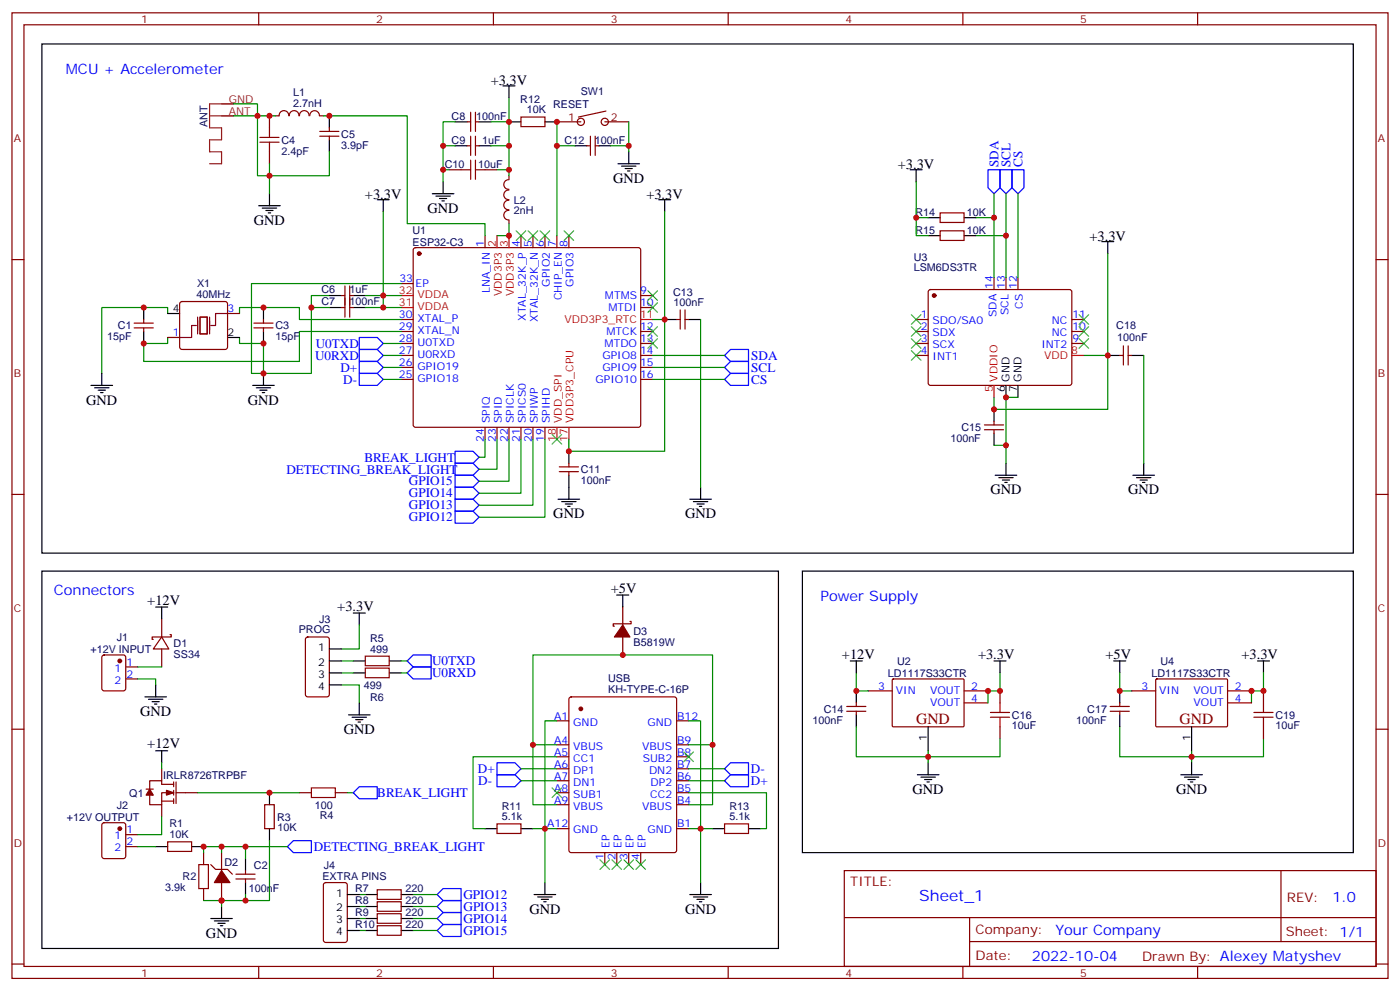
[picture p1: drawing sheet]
<svg xmlns="http://www.w3.org/2000/svg" width="412mm" height="292mm" viewBox="0 0 412 292" stroke-linecap="round" stroke-linejoin="round" font-family="sans-serif">
<g fill="none" stroke="#870000" stroke-width=".35">
<path d="M3.5 3.8h405.4v284.3h-405.4zM7.1 7.3h398.2v277.3h-398.2zM76.2 3.8v3.5M145.3 3.8v3.5M214.5 3.8v3.5M283.6 3.8v3.5M352.8 3.8v3.5M79.4 34.1v3.5M81.1 34.1h1.1M82.2 34.1a1.41 1.41 0 0 1 1.4-1.5 1.41 1.41 0 0 1 1.4 1.5M85.2 34.1a1.41 1.41 0 0 1 1.4-1.5 1.41 1.41 0 0 1 1.4 1.5M88.2 34.1a1.41 1.41 0 0 1 1.4-1.5 1.41 1.41 0 0 1 1.4 1.5"/>
<path d="M91.3 34.1a1.41 1.41 0 0 1 1.4-1.5 1.41 1.41 0 0 1 1.4 1.5M94.2 34.1h1M94.2 38.7h5.6M97 37.6v1.1M137.6 35.9h1M138.6 33.1v5.6M140.1 33.1v5.6M140.1 35.9h1M153.5 34.5h7v2.8h-7zM164 35.9h7.1M178.2 35.9h7M178.5 32.7l-8.1 1.8"/>
<path d="M79.4 44.7v3.5M94.2 40.1h5.6M97 40.1v1.1M132.3 50h3.5M137.6 42.9h1M138.6 40.1v5.7M140.1 40.1v5.7M140.1 42.9h1M142.9 50h3.5M149.9 59a1.41 1.41 0 0 0-1.5 1.4 1.41 1.41 0 0 0 1.5 1.4M149.9 56a1.41 1.41 0 0 0-1.5 1.4 1.41 1.41 0 0 0 1.5 1.4M149.9 52.9a1.41 1.41 0 0 0-1.5 1.4 1.41 1.41 0 0 0 1.5 1.4"/>
<path d="M149.9 51.8v1M172.9 42.9h1M173.9 40.1v5.7M175.3 42.9h1.1M175.3 40.1v5.7M3.5 76.4h3.6M121.9 73.1l.5-.2h65.6l.5 .2 .2 .5v51.5l-.2 .5-.5 .2h-65.6l-.5-.2-.2-.5v-51.5zM142.9 69.4v3.5M149.9 62a1.41 1.41 0 0 0-1.5 1.4 1.41 1.41 0 0 0 1.5 1.4M149.9 64.8v1.1M153.5 69.4v3.5M157 69.4v3.5"/>
<path d="M160.5 69.4v3.5M164 69.4v3.5M167.6 69.4v3.5M276.9 68h7.1v2.8h-7.1zM276.9 62.7h7.1v2.8h-7.1zM405.3 76.4h3.6M39.5 95.1h5.7M39.5 96.6h5.7M42.3 94.1v1M42.3 96.6v1M49.4 99.4h3.5M53.2 89l.4-.2h12.7l.5 .2 .2 .5v12.7l-.2 .5-.5 .2h-12.7l-.5-.2-.2-.5v-12.7z"/>
<path d="M67 92.3h3.6M74.8 95.1h5.6M74.8 96.6h5.6M77.6 94.1v1M77.6 96.6v1M100.5 87h1.1M100.5 90.6h1.1M101.6 84.2v9.2M103 87h1.1M103 90.6h1.1M103 84.2v9.2M118.2 94.1h3.5"/>
<path d="M118.2 97.6h3.5M118.2 83.5h3.5M188.7 97.6h3.6M188.7 87h3.6M188.7 90.6h3.6M199.3 94.1h1.1M200.4 91.3v5.6M201.8 94.1h1M201.8 91.3v5.6M269.9 94.1h3.5M269.9 97.6h3.5M273.6 85.5l.5-.2h41.2l.4 .7v27.1l-.7 .4-41.2-.1-.4-.6v-26.8z"/>
<path d="M292.8 81.7v3.6M296.3 81.7v3.6M299.9 81.7v3.6M315.7 94.1h3.6M315.7 97.6h3.6M118.2 101.1h3.5M118.2 104.7h3.5M118.2 108.2h3.5M118.2 111.7h3.5M188.7 101.1h3.6M188.7 104.7h3.6M188.7 108.2h3.6"/>
<path d="M188.7 111.7h3.6M269.9 101.1h3.5M269.9 104.7h3.5M315.7 101.1h3.6M329.8 104.7h1.1M330.9 101.8v5.7M332.3 104.7h1.1M332.3 101.8v5.7M142.9 125.8v3.6M146.4 125.8v3.6M149.9 125.8v3.6M153.5 125.8v3.6"/>
<path d="M157 125.8v3.6M160.5 125.8v3.6M164.7 137.5h5.7M164.7 138.9h5.7M167.6 136.4v1.1M167.6 138.9v1M290 125.1h5.6M290 126.5h5.6M292.8 124.1v1M292.8 126.5v1.1M3.5 145.6h3.6M405.3 145.6h3.6"/>
<path d="M183.4 178.8v5.2M30.2 193.1l.5-.2h5.6l.7 .4v9.4l-.4 .7h-5.9l-.7-.4v-9.4zM37 196.4h3.6M37 199.9h3.6M47.6 187.6l2.1 3.5h-4.5zM47.6 187.6h-2.8v.7h.4M47.6 182.3v5.3M47.6 191.1v5.3M50.1 186.9h.3v.7h-2.8M90.2 187.8l.5-.2h5.6l.7 .4v16.5l-.4 .7h-5.9l-.7-.5v-16.4zM107.6 193.2h7.1v2.8h-7.1zM107.6 196.7h7.1v2.9h-7.1z"/>
<path d="M183.4 187.6v5.3M185.6 183h.3v.7h-5.3v.7h.4M3.5 214.7h3.6M164 219.3h3.6M164 212.3h3.6M167.8 205.4l.5-.2h30.3l.5 .2 .2 .5v44.5l-.2 .5-.5 .2h-30.3l-.5-.3-.2-.4v-44.5zM199.3 219.3h3.5M199.3 212.3h3.5M249.4 208h5.7M249.4 209.4h5.7M252.2 207v1M252.2 209.4v1.1"/>
<path d="M255.8 203.4h7M262.9 200.1l.3-.2 20.6 .1 .2 .3-.1 13.6-.3 .1h-20.6l-.2-.3zM284 203.4h7M284 207h7M294.6 203.4v3.6M294.6 214v3.6M327 208h5.7M327 209.4h5.7M329.8 207v1M329.8 209.4v1.1M333.4 203.4h7M340.5 200.1l.3-.2 20.6 .1 .2 .3-.1 13.6-.3 .1h-20.6l-.2-.3z"/>
<path d="M361.6 203.4h7.1M361.6 207h7.1M372.2 203.4v3.6M372.2 214v3.6M405.3 214.7h3.6M43 232.4h2.2M44.1 234.1v2.9h3.5M47.6 235.9h3.6M47.6 226.4v3.5M47.6 237v3.5M51.2 231h-3.6v-1.1h-3.5v2.5M51.2 233.4h-3.6v3.6"/>
<path d="M51.2 230.3v1.4M51.2 232.7v1.4M51.2 235.2v1.4M51.9 233.4h6.3M51.9 230.3v6.3M78 237h2.8v7h-2.8zM88.2 233.4h3.5M98.8 233.4h3.5M164 233.4h3.6M164 237h3.6M164 229.9h3.6M164 226.4h3.6"/>
<path d="M164 222.8h3.6M199.3 233.4h3.5M199.3 237h3.5M199.3 229.9h3.5M199.3 226.4h3.5M199.3 222.8h3.5M30.2 242.5l.5-.2h5.6l.7 .4v9.4l-.4 .7h-5.9l-.7-.4v-9.4zM37 245.8h3.6M37 249.3h3.6M49.4 247.9h7v2.8h-7zM60 251.1v3.5M62.1 254.6l1.4 1.4h3.5l1.4 1.4"/>
<path d="M65.3 251.1v5.3M65.3 259.9v5.3M69.5 258.8h5.6M69.5 257.4h5.6M72.3 256.4v1M72.3 258.8v1.1M146.4 242.6h7.1v2.8h-7.1zM164 244h3.6M178.2 251.1v3.5M181.7 251.1v3.5M185.2 251.1v3.5M188.7 251.1v3.5"/>
<path d="M199.3 244h3.5M213.4 242.6h7.1v2.8h-7.1zM248.7 256.4h156.6v28.2h-156.6zM377.3 256.4v20.9M60 261.7v3.5M95.5 260.1l.5-.2h5.6l.7 .4v16.5l-.5 .7h-5.8l-.7-.4-.1-16.5zM111.1 262h7.1v2.8h-7.1zM111.1 265.5h7.1v2.9h-7.1zM111.1 269.1h7.1v2.8h-7.1zM111.1 272.6h7.1v2.8h-7.1zM248.7 270.2h156.5M285.6 277.3h119.6"/>
<path d="M285.6 270.2v14.1M3.5 283.9h3.6M76.2 284.6v3.5M145.3 284.6v3.5M214.5 284.6v3.5M283.6 284.6v3.5M352.8 284.6v3.5M405.3 283.9h3.6"/>
<circle cx="171.1" cy="35.9" r="1.06"/>
<circle cx="178.2" cy="35.9" r="1.06"/>
</g>
<g fill="#870000" stroke="#870000" stroke-width=".35">
<path d="M49 232.7l2.2 .7-2.2 .7z"/>
<path d="M44.1 232.4l1.1 1.7h-2.2z"/>
<path d="M183.4 184l2.2 3.6h-4.6z"/>
<path d="M65.3 256.4l2.4 3.5h-4.6z"/>
<circle cx="275.2" cy="87" r=".53"/>
<circle cx="123.5" cy="74.7" r=".53"/>
<circle cx="35.3" cy="194.6" r=".53"/>
<circle cx="35.3" cy="244" r=".53"/>
<circle cx="171.1" cy="208.7" r=".53"/>
</g>
<path d="M146.4 69.4v3.5M149.9 69.4v3.5M118.2 90.6h3.5M118.2 87h3.5M188.7 94.1h3.6M292.8 113.5v3.5M315.7 104.7h3.6M164 125.8v3.6M167.6 125.8v3.6" fill="none" stroke="#f00" stroke-width=".35"/>
<g fill="none" stroke="#000" stroke-width=".35">
<path d="M12.3 12.9h386.3v150h-386.3zM97 34.1v3.5M134.1 35.9h3.5M141.1 35.9h3.5M148.2 25.3h3.5M149.9 35.9h3.6M149.9 25.3v3.5M160.5 35.9h3.5M79.4 57v3.6M97 41.2v3.5M111.1 58.8h3.6M112.9 58.8v3.5"/>
<path d="M127.4 57h6.3M128.4 57.7h4.2M129.5 58.5h2.1M130.2 59.2h.7M130.5 53.5v3.5M134.1 42.9h3.5M141.1 42.9h3.5M169.3 42.9h3.6M176.4 42.9h3.5M182 48.2h6.4M183.1 48.9h4.2M184.1 49.6h2.2"/>
<path d="M184.9 50.3h.7M185.2 44.7v3.5M194 58.8h3.6M195.8 58.8v3.5M268.1 50h3.5M269.9 50v3.5M76.2 60.6h6.3M77.3 61.3h4.2M78.3 62h2.1M79 62.7h.7M273.4 69.4h3.5M273.4 64.1h3.5"/>
<path d="M284 69.4h3.5M284 64.1h3.5M324.6 71.2h3.5M326.3 71.2v3.5M42.3 90.6v3.5M42.3 97.6v3.5M49.4 92.3h3.5M67 99.4h3.6M77.6 90.6v3.5M77.6 97.6v3.5M97 90.6h3.5M97 87h3.5"/>
<path d="M104.1 90.6h3.5M104.1 87h3.5M195.8 94.1h3.5M202.8 94.1h3.6M26.8 113.5h6.4M27.9 114.2h4.2M28.9 114.9h2.1M29.6 115.6h.7M30 110v3.5M74.4 113.5h6.4M75.5 114.2h4.2M76.6 114.9h2.1"/>
<path d="M77.3 115.6h.7M77.6 110v3.5M296.3 113.5v3.5M299.9 113.5v3.5M326.3 104.7h3.5M333.4 104.7h3.5M167.6 132.9v3.5M167.6 139.9v7.1M292.8 120.5v3.6M292.8 127.6v3.5M293.2 139.9h6.3M296.3 136.4v3.5"/>
<path d="M333.7 139.9h6.4M336.9 136.4v3.5M164.4 147h6.3M165.5 147.7h4.2M166.5 148.4h2.1M167.2 149.1h.7M203.2 147h6.3M204.3 147.7h4.2M205.3 148.4h2.1M206 149.1h.7M206.4 143.5v3.5M294.2 140.7h4.2"/>
<path d="M295.3 141.4h2.1M296 142.1h.7M334.8 140.7h4.2M335.8 141.4h2.2M336.5 142.1h.8M12.3 168.2h217v111.1h-217zM45.9 178.8h3.5M47.6 178.8v3.5M181.7 175.2h3.5M183.4 175.2v3.6M236.4 168.2h162.2v82.9h-162.2zM97 194.6h3.5"/>
<path d="M97 198.2h3.5M97 191.1h3.5M104.1 180.5h3.5M104.1 194.6h3.5M104.1 198.2h3.5M105.8 180.5v3.5M114.7 194.6h3.5M114.7 198.2h3.5M250.5 194.6h3.5M252.2 194.6v3.6M292.8 194.6h3.5M294.6 194.6v3.6"/>
<path d="M328.1 194.6h3.5M329.8 194.6v3.6M370.4 194.6h3.5M372.2 194.6v3.6M42.7 205.2h6.3M43.7 205.9h4.3M44.8 206.6h2.1M45.5 207.3h.7M45.9 201.7v3.5M97 201.7h3.5M102.7 210.5h6.3M103.7 211.2h4.2"/>
<path d="M104.8 211.9h2.1M105.5 212.6h.7M105.8 207v3.5M252.2 203.4v3.6M252.2 210.5v3.5M273.4 214v7.1M329.8 203.4v3.6M329.8 210.5v3.5M351 214v7.1M45.9 221.1h3.5M47.6 221.1v3.5M79.4 233.4v3.6"/>
<path d="M270.2 228.1h6.4M271.3 228.8h4.2M272.3 229.6h2.2M273 230.3h.8M273.4 224.6v3.5M347.8 228.1h6.4M348.9 228.8h4.2M350 229.6h2.1M350.7 230.3h.7M351 224.6v3.5M45.9 249.3h3.5M56.4 249.3h3.6"/>
<path d="M72.3 252.8v3.6M72.3 259.9v3.5M79.4 244v3.5M142.9 244h3.5M153.5 244h3.5M160.5 259.9v3.5M206.4 259.9v3.5M209.9 244h3.5M220.5 244h3.5M62.1 270.5h6.3M63.1 271.2h4.3M64.2 271.9h2.1"/>
<path d="M64.9 272.6h.7M65.3 266.9v3.6M102.3 263.4h3.5M102.3 266.9h3.5M102.3 270.5h3.5M102.3 274h3.5M107.6 263.4h3.5M107.6 266.9h3.5M107.6 270.5h3.5M107.6 274h3.5M118.2 263.4h3.5M118.2 266.9h3.5"/>
<path d="M118.2 270.5h3.5M118.2 274h3.5M157.3 263.4h6.4M158.4 264.1h4.2M159.5 264.8h2.1M160.2 265.5h.7M203.2 263.4h6.3M204.3 264.1h4.2M205.3 264.8h2.1M206 265.5h.7"/>
</g>
<g fill="none" stroke="#008700" stroke-width=".35">
<path d="M68.8 30.6h7v21.2h21.2v-7.1M68.8 34.1h12.3M95.2 34.1h24.7v31.8h23v3.5M134.1 35.9h-3.6v17.6M144.6 35.9h5.3M149.9 28.8v23M164 35.9v33.5M185.2 35.9v8.8M79.4 48.2v8.8M130.5 42.9h3.6M130.5 50h1.8M144.6 42.9h5.3"/>
<path d="M146.4 50h3.5M164 42.9h5.3M179.9 42.9h5.3M269.9 53.5v15.9h3.5M292.8 57v24.7M296.3 57v24.7M299.9 57v24.7M112.9 62.3v24.7h5.3M149.9 65.9v3.5h-3.5M195.8 62.3v70.6h-28.2v-3.5M269.9 64.1h3.5M287.5 64.1h5.3"/>
<path d="M287.5 69.4h8.8M326.3 74.7v30h-7M49.4 92.3v-1.7h-19.4v19.4M70.6 92.3v-1.7h17.6v3.5h30M91.7 90.6h5.3M97 87h-5.3v23h-14.1v-8.9h-7v-1.7M107.6 87h5.3v3.6h5.3M107.6 90.6h5.3M118.2 97.6h-30v8.8h-45.9v-5.3h7.1v-1.7M118.2 83.5h-44.1v26.5h3.5M192.3 94.1h3.5M206.4 94.1v49.4"/>
<path d="M112.9 104.7h5.3M112.9 108.2h5.3M112.9 111.7h5.3M112.9 101.1h5.3M192.3 104.7h21.1M192.3 108.2h21.1M192.3 111.7h21.1M299.9 117h-3.6v19.4M326.3 104.7v15.8h-33.5v-3.5M336.9 104.7v31.7M142.9 129.4v5.3h-1.8M146.4 129.4v8.8h-5.3"/>
<path d="M149.9 129.4v12.3h-8.8M153.5 129.4v15.8h-12.4M157 129.4v19.4h-15.9M160.5 129.4v22.9h-19.4M292.8 131.1h3.5M40.6 199.9h5.3v1.8M40.6 196.4h7M100.5 194.6h3.6M100.5 198.2h3.6M105.8 184v7.1h-5.3M118.2 194.6h1.7M118.2 198.2h1.7"/>
<path d="M252.2 198.2v5.2h3.6M294.6 198.2v5.2h-3.6v3.6M329.8 198.2v5.2h3.6M372.2 198.2v5.2h-3.5v3.6M100.5 201.7h5.3v5.3M157 219.3v17.7h7M164 212.3h-3.5v47.6M164 219.3h-7v-26.4h52.9v26.4h-7.1M202.8 212.3h3.6v31.7h3.5M209.9 219.3v17.7h-7.1M252.2 214v8.8h42.4v-5.2M329.8 214v8.8h42.4v-5.2"/>
<path d="M47.6 224.6v1.8M58.2 233.4h30M102.3 233.4h1.8M153.5 226.4h10.5M153.5 229.9h10.5M164 222.8h-24.7v21.2h3.6M202.8 233.4h23v10.6h-1.8M202.8 226.4h10.6M202.8 229.9h10.6M273.4 221.1v3.5M351 221.1v3.5M40.6 249.3h5.3"/>
<path d="M47.6 240.5v5.3h-7M60 251.1v-1.8h12.3v3.5M65.3 249.3v1.8M72.3 249.3h12.4M79.4 247.5v17.7h-7.1M157 244h7M202.8 244h3.6v15.9M60 265.2h5.3M72.3 263.4v1.8h-7v1.7M105.8 266.9h1.8M105.8 263.4h1.8M105.8 270.5h1.8"/>
<path d="M105.8 274h1.8M121.7 266.9h7.1M121.7 263.4h7.1M121.7 270.5h7.1M121.7 274h7.1"/>
</g>
<g fill="none" stroke="#a10000" stroke-width=".35">
<path d="M79.4 37.6v2.9M76.6 41.9h5.6M76.6 40.5h5.6M79.4 41.9v2.8M135.8 50h2.8M138.6 47.2v5.6M140.1 47.2v5.6M140.1 50h2.8M291.7 209.8h5.7M291.7 211.2h5.7M294.6 207v2.8M294.6 211.2v2.8"/>
<path d="M369.4 209.8h5.6M369.4 211.2h5.6M372.2 207v2.8M372.2 211.2v2.8M91.7 232h7.1v2.8h-7.1zM58.6 254.6h2.8v7.1h-2.8z"/>
</g>
<path d="M61.7 34.1h7.1M68.8 30.6h-7.1v7h3.6v3.6h-3.6v3.5h3.6v3.5h-3.6" fill="none" stroke="#8c2424" stroke-width=".35"/>
<g fill="none" stroke="#3c3" stroke-width=".35">
<path d="M152 68l2.9 2.8M154.9 68l-2.9 2.8M155.6 68l2.8 2.8M158.4 68l-2.8 2.8M159.1 68l2.8 2.8M161.9 68l-2.8 2.8M166.2 68l2.8 2.8M169 68l-2.8 2.8M190.9 85.6l2.8 2.8M190.9 89.1l2.8 2.9M190.9 96.2l2.8 2.8M190.9 99.7l2.8 2.9"/>
<path d="M193.7 99.7l-2.8 2.9M193.7 85.6l-2.8 2.8M193.7 89.1l-2.8 2.9M193.7 96.2l-2.8 2.8M268.5 99.7l2.8 2.9M268.5 96.2l2.8 2.8M268.5 92.7l2.8 2.8M271.3 99.7l-2.8 2.9M271.3 96.2l-2.8 2.8M271.3 92.7l-2.8 2.8M317.9 92.7l2.8 2.8M317.9 96.2l2.8 2.8"/>
<path d="M317.9 99.7l2.8 2.9M320.7 92.7l-2.8 2.8M320.7 96.2l-2.8 2.8M320.7 99.7l-2.8 2.9M268.5 103.3l2.8 2.8M271.3 103.3l-2.8 2.8M162.6 128l2.9 2.8M165.5 128l-2.9 2.8M162.6 232l2.9 2.8M165.5 232l-2.9 2.8M201.4 221.4l2.9 2.9M204.3 221.4l-2.9 2.9"/>
<path d="M176.7 253.2l2.9 2.8M179.6 253.2l-2.9 2.8M180.3 253.2l2.8 2.8M183.1 253.2l-2.8 2.8M183.8 253.2l2.8 2.8M186.6 253.2l-2.8 2.8M187.3 253.2l2.8 2.8M190.1 253.2l-2.8 2.8"/>
</g>
<g fill="none" stroke="#00f" stroke-width=".35">
<path d="M291 50h3.6v5.3l-1.8 1.7-1.8-1.7zM294.6 50h3.5v5.3l-1.8 1.7-1.7-1.7zM298.1 50h3.5v5.3l-1.7 1.7-1.8-1.7zM105.8 99.4h5.3l1.8 1.7-1.8 1.8h-5.3zM105.8 102.9h5.3l1.8 1.8-1.8 1.7h-5.3zM105.8 110h5.3l1.8 1.7-1.8 1.8h-5.3zM105.8 106.4h5.3l1.8 1.8-1.8 1.8h-5.3zM213.4 104.7l1.8-1.8h5.3v3.5h-5.3zM213.4 108.2l1.8-1.8h5.3v3.6h-5.3zM213.4 111.7l1.8-1.7h5.3v3.5h-5.3zM134.1 136.4h5.2l1.8 1.8-1.8 1.7h-5.2zM134.1 132.9h5.2l1.8 1.8-1.8 1.7h-5.2z"/>
<path d="M134.1 139.9h5.2l1.8 1.8-1.8 1.8h-5.2zM134.1 150.5h5.2l1.8 1.8-1.8 1.8h-5.2zM134.1 147h5.2l1.8 1.8-1.8 1.7h-5.2zM134.1 143.5h5.2l1.8 1.7-1.8 1.8h-5.2zM121.7 196.4h5.3v3.5h-5.3l-1.8-1.7zM121.7 192.9h5.3v3.5h-5.3l-1.8-1.8zM105.8 231.7h5.3v3.5h-5.3l-1.7-1.8zM146.4 228.1h5.3l1.8 1.8-1.8 1.8h-5.3zM146.4 224.6h5.3l1.8 1.8-1.8 1.7h-5.3zM213.4 226.4l1.8-1.8h5.3v3.5h-5.3zM213.4 229.9l1.8-1.8h5.3v3.6h-5.3zM84.7 249.3l1.7-1.8h5.3v3.6h-5.3z"/>
<path d="M128.8 266.9l1.7-1.7h5.3v3.5h-5.3zM128.8 270.5l1.7-1.8h5.3v3.5h-5.3zM128.8 274l1.7-1.8h5.3v3.6h-5.3zM130.5 261.7h5.3v3.5h-5.3l-1.7-1.8z"/>
</g>
<path d="M57.9 95.8h-1.5v3.6h-3.5M58.2 93.4v4.9M58.9 93.4h2.1v4.9h-2.1zM61.7 93.4v4.9M67 92.3h-3.5v3.5h-1.4" fill="none" stroke="#870012" stroke-width=".35"/>
<g fill="#c00">
<circle cx="77.6" cy="101.1" r=".88"/>
<circle cx="42.3" cy="90.6" r=".88"/>
<circle cx="77.6" cy="90.6" r=".88"/>
<circle cx="77.6" cy="110" r=".88"/>
<circle cx="112.9" cy="87" r=".88"/>
<circle cx="149.9" cy="69.4" r=".88"/>
<circle cx="149.9" cy="35.9" r=".88"/>
<circle cx="167.6" cy="132.9" r=".88"/>
<circle cx="195.8" cy="94.1" r=".88"/>
<circle cx="149.9" cy="42.9" r=".88"/>
<circle cx="149.9" cy="50" r=".88"/>
<circle cx="130.5" cy="42.9" r=".88"/>
<circle cx="130.5" cy="50" r=".88"/>
<circle cx="164" cy="35.9" r=".88"/>
<circle cx="164" cy="42.9" r=".88"/>
<circle cx="185.2" cy="42.9" r=".88"/>
<circle cx="292.8" cy="64.1" r=".88"/>
<circle cx="296.3" cy="69.4" r=".88"/>
<circle cx="269.9" cy="64.1" r=".88"/>
<circle cx="292.8" cy="120.5" r=".88"/>
<circle cx="326.3" cy="104.7" r=".88"/>
<circle cx="296.3" cy="117" r=".88"/>
<circle cx="296.3" cy="131.1" r=".88"/>
<circle cx="112.9" cy="90.6" r=".88"/>
<circle cx="291" cy="203.4" r=".88"/>
<circle cx="273.4" cy="222.8" r=".88"/>
<circle cx="252.2" cy="203.4" r=".88"/>
<circle cx="294.6" cy="203.4" r=".88"/>
<circle cx="91.7" cy="90.6" r=".88"/>
<circle cx="372.2" cy="203.4" r=".88"/>
<circle cx="329.8" cy="203.4" r=".88"/>
<circle cx="351" cy="222.8" r=".88"/>
<circle cx="368.7" cy="203.4" r=".88"/>
<circle cx="42.3" cy="101.1" r=".88"/>
<circle cx="157" cy="219.3" r=".88"/>
<circle cx="209.9" cy="219.3" r=".88"/>
<circle cx="206.4" cy="244" r=".88"/>
<circle cx="183.4" cy="192.9" r=".88"/>
<circle cx="160.5" cy="244" r=".88"/>
<circle cx="97" cy="34.1" r=".88"/>
<circle cx="79.4" cy="51.8" r=".88"/>
<circle cx="79.4" cy="34.1" r=".88"/>
<circle cx="60" cy="249.3" r=".88"/>
<circle cx="65.3" cy="249.3" r=".88"/>
<circle cx="72.3" cy="249.3" r=".88"/>
<circle cx="79.4" cy="233.4" r=".88"/>
<circle cx="72.3" cy="265.2" r=".88"/>
<circle cx="65.3" cy="265.2" r=".88"/>
<circle cx="75.8" cy="34.1" r=".88"/>
</g>
<g font-size="4.6" fill="#800">
<text x="269.9" y="213.3">GND</text>
<text x="347.5" y="213.3">GND</text>
</g>
<text font-size="4.6" fill="#00f" x="270.8" y="265.4">Sheet_1</text>
<g font-size="4.2" fill="#00f">
<text x="19.4" y="21.8">MCU + Accelerometer</text>
<text x="15.9" y="175.2">Connectors</text>
<text x="241.7" y="177">Power Supply</text>
<text x="392.5" y="265.6">1.0</text>
<text x="310.9" y="275.2">Your Company</text>
<text x="304" y="283">2022-10-04</text>
</g>
<g font-size="4.2">
<text x="144.5" y="25">+3.3V</text>
<text x="180.6" y="53.9">GND</text>
<text x="264.5" y="49.7">+3.3V</text>
<text x="107.5" y="58.5">+3.3V</text>
<text x="190.4" y="58.5">+3.3V</text>
<text x="125.9" y="62.7">GND</text>
<text x="74.8" y="66.2">GND</text>
<text x="320.9" y="70.9">+3.3V</text>
<text x="25.4" y="119.1">GND</text>
<text x="73" y="119.1">GND</text>
<text x="291.7" y="145.6">GND</text>
<text x="332.3" y="145.6">GND</text>
<text x="163" y="152.6">GND</text>
<text x="201.8" y="152.6">GND</text>
<text x="43.4" y="178">+12V</text>
<text x="99.4" y="179.8">+3.3V</text>
<text x="179.9" y="174.5">+5V</text>
<text x="248" y="193.9">+12V</text>
<text x="288.1" y="193.9">+3.3V</text>
<text x="325.6" y="193.9">+5V</text>
<text x="365.7" y="193.9">+3.3V</text>
<text x="41.3" y="210.9">GND</text>
<text x="43.4" y="220.4">+12V</text>
<text x="101.2" y="216.1">GND</text>
<text x="268.8" y="233.8">GND</text>
<text x="346.4" y="233.8">GND</text>
<text x="155.9" y="269.1">GND</text>
<text x="201.8" y="269.1">GND</text>
<text x="60.7" y="276.1">GND</text>
</g>
<g font-size="3.9" fill="#00f">
<text x="294.2" y="49.2" transform="rotate(-90 294.2 49.2)">SDA</text>
<text x="297.7" y="49.2" transform="rotate(-90 297.7 49.2)">SCL</text>
<text x="301.2" y="49.2" transform="rotate(-90 301.2 49.2)">CS</text>
<text x="92.8" y="105.9">U0RXD</text>
<text x="93" y="102.4">U0TXD</text>
<text x="221.3" y="106">SDA</text>
<text x="100.3" y="109.5">D+</text>
<text x="101.1" y="113">D-</text>
<text x="221.3" y="109.5">SCL</text>
<text x="221.3" y="113.1">CS</text>
<text x="107.3" y="135.9">BREAK_LIGHT</text>
<text x="84.4" y="139.5">DETECTING_BREAK_LIGHT</text>
<text x="120.5" y="142.9">GPIO15</text>
<text x="120.5" y="149.9">GPIO13</text>
<text x="120.5" y="146.4">GPIO14</text>
<text x="120.5" y="153.5">GPIO12</text>
<text x="127.3" y="195.9">U0TXD</text>
<text x="127.3" y="199.4">U0RXD</text>
<text x="140.8" y="227.5">D+</text>
<text x="221.2" y="227.6">D-</text>
<text x="140.9" y="231.2">D-</text>
<text x="221.2" y="231.2">D+</text>
<text x="111.1" y="234.7">BREAK_LIGHT</text>
<text x="92.4" y="250.6">DETECTING_BREAK_LIGHT</text>
<text x="136.5" y="264.7">GPIO12</text>
<text x="136.5" y="268.3">GPIO13</text>
<text x="136.5" y="271.8">GPIO14</text>
<text x="136.5" y="275.4">GPIO15</text>
</g>
<g font-size="3.9" fill="#800">
<text x="250.5" y="260.9">TITLE:</text>
<text x="379.1" y="265.6">REV:</text>
<text x="287.4" y="275.1">Company:</text>
<text x="378.7" y="275.8">Sheet: 1/1</text>
<text x="287.4" y="282.8">Date:</text>
<text x="336.4" y="282.9">Drawn By: Alexey Matyshev</text>
</g>
<g font-size="3.2" fill="#800">
<text x="41.6" y="6.8">1</text>
<text x="110.8" y="6.8">2</text>
<text x="179.9" y="6.8">3</text>
<text x="249.1" y="6.8">4</text>
<text x="318.2" y="6.8">5</text>
<text x="167.3" y="35.5">1</text>
<text x="179.9" y="35.5">2</text>
<text x="4.1" y="41.9">A</text>
<text x="405.9" y="41.9">A</text>
<text x="4.1" y="111">B</text>
<text x="405.9" y="111">B</text>
<text x="4.1" y="180.2">C</text>
<text x="405.9" y="180.2">C</text>
<text x="4.1" y="249.3">D</text>
<text x="405.9" y="249.3">D</text>
<text x="41.6" y="287.6">1</text>
<text x="110.8" y="287.6">2</text>
<text x="179.9" y="287.6">3</text>
<text x="249.1" y="287.6">4</text>
<text x="318.2" y="287.6">5</text>
</g>
<g font-size="3.2" fill="#000080">
<text x="86.4" y="28.3">L1</text>
<text x="171.1" y="27.9">SW1</text>
<text x="86.4" y="31.5">2.7nH</text>
<text x="133" y="35.3">C8</text>
<text x="140.3" y="35.3">100nF</text>
<text x="153.3" y="30.2">R12</text>
<text x="155.2" y="33.4">10K</text>
<text x="162.9" y="31.7">RESET</text>
<text x="61.1" y="37.4" transform="rotate(-90 61.1 37.4)">ANT</text>
<text x="100.5" y="40.6">C5</text>
<text x="82.9" y="45.5">2.4pF</text>
<text x="82.9" y="42.3">C4</text>
<text x="100.5" y="43.8">3.9pF</text>
<text x="133" y="42.3">C9</text>
<text x="142" y="42.3">1uF</text>
<text x="166.3" y="42.3">C12</text>
<text x="175.2" y="42.3">100nF</text>
<text x="131" y="49.4">C10</text>
<text x="140.9" y="49.4">10uF</text>
<text x="151.3" y="59.9">L2</text>
<text x="151.3" y="63.1">2nH</text>
<text x="269.7" y="63.5">R14</text>
<text x="284.8" y="63.5">10K</text>
<text x="121.5" y="68.8">U1</text>
<text x="269.7" y="68.8">R15</text>
<text x="284.8" y="68.8">10K</text>
<text x="121.5" y="72.3">ESP32-C3</text>
<text x="269.2" y="76.8">U3</text>
<text x="269.2" y="79.8">LSM6DS3TR</text>
<text x="57.9" y="87.7">40MHz</text>
<text x="58" y="84.5">X1</text>
<text x="94.7" y="89.9">C7</text>
<text x="94.7" y="86.4">C6</text>
<text x="102.9" y="89.9">100nF</text>
<text x="103" y="86.4">1uF</text>
<text x="198.3" y="87">C13</text>
<text x="198.4" y="90.2">100nF</text>
<text x="31.6" y="100.2">15pF</text>
<text x="34.7" y="97">C1</text>
<text x="81.1" y="100.2">15pF</text>
<text x="81.1" y="97">C3</text>
<text x="328.8" y="97">C18</text>
<text x="329" y="100.5">100nF</text>
<text x="279.9" y="130.2">100nF</text>
<text x="283.2" y="127">C15</text>
<text x="171.1" y="142.5">100nF</text>
<text x="171.1" y="139.3">C11</text>
<text x="94" y="183.4">J3</text>
<text x="34.4" y="188.7">J1</text>
<text x="51.2" y="190.5">D1</text>
<text x="88" y="186.5">PROG</text>
<text x="109" y="188.9">R5</text>
<text x="186.6" y="190.2">B5819W</text>
<text x="186.6" y="187">D3</text>
<text x="26.7" y="192.2">+12V INPUT</text>
<text x="51.2" y="193.7">SS34</text>
<text x="109" y="192.2">499</text>
<text x="264.2" y="195.8">U2</text>
<text x="341.9" y="195.8">U4</text>
<text x="107.1" y="202.8">499</text>
<text x="179.1" y="201">USB</text>
<text x="261.6" y="199.3">LD1117S33CTR</text>
<text x="339.2" y="199.3">LD1117S33CTR</text>
<text x="109" y="206.4">R6</text>
<text x="179.1" y="204.2">KH-TYPE-C-16P</text>
<text x="242.7" y="209.9">C14</text>
<text x="320.3" y="209.9">C17</text>
<text x="239.4" y="213.1">100nF</text>
<text x="298.1" y="214.8">10uF</text>
<text x="298.1" y="211.6">C16</text>
<text x="317" y="213.1">100nF</text>
<text x="375.7" y="214.8">10uF</text>
<text x="375.7" y="211.6">C19</text>
<text x="48.1" y="229.3">IRLR8726TRPBF</text>
<text x="34.4" y="238.1">J2</text>
<text x="38.1" y="234.6">Q1</text>
<text x="92.7" y="238.1">100</text>
<text x="147.8" y="238.4">R11</text>
<text x="214.9" y="238.4">R13</text>
<text x="19.7" y="241.6">+12V OUTPUT</text>
<text x="49.9" y="243.6">R1</text>
<text x="81.6" y="241.6">R3</text>
<text x="81.8" y="244.8">10K</text>
<text x="94.2" y="241.3">R4</text>
<text x="147.8" y="241.5">5.1k</text>
<text x="214.9" y="241.5">5.1k</text>
<text x="49.9" y="246.8">10K</text>
<text x="66.1" y="255">D2</text>
<text x="74.8" y="255.7">C2</text>
<text x="95.4" y="255.7">J4</text>
<text x="48.7" y="262.5">3.9k</text>
<text x="53.8" y="259.3">R2</text>
<text x="73.3" y="262.8">100nF</text>
<text x="95" y="259.3">EXTRA PINS</text>
<text x="104.6" y="262.8">R7</text>
<text x="119.5" y="262.8">220</text>
<text x="104.6" y="266.3">R8</text>
<text x="104.6" y="269.9">R9</text>
<text x="119.5" y="266.3">220</text>
<text x="119.5" y="269.9">220</text>
<text x="104.6" y="273.4">R10</text>
<text x="119.5" y="273.4">220</text>
</g>
<g font-size="3.2" fill="#8d2323">
<text x="67.4" y="33.8">ANT</text>
<text x="67.4" y="30.2">GND</text>
</g>
<g font-size="3.2" fill="#00f">
<text x="142.5" y="72.7" transform="rotate(-90 142.5 72.7)">1</text>
<text x="153.1" y="72.7" transform="rotate(-90 153.1 72.7)">4</text>
<text x="156.6" y="72.7" transform="rotate(-90 156.6 72.7)">5</text>
<text x="160.2" y="72.7" transform="rotate(-90 160.2 72.7)">6</text>
<text x="163.7" y="72.7" transform="rotate(-90 163.7 72.7)">7</text>
<text x="167.2" y="72.7" transform="rotate(-90 167.2 72.7)">8</text>
<text x="117.7" y="83.1">33</text>
<text x="122.4" y="84.6">EP</text>
<text x="144.3" y="86.3" transform="rotate(-90 144.3 86.3)">LNA_IN</text>
<text x="161.9" y="84.4" transform="rotate(-90 161.9 84.4)">GPIO2</text>
<text x="165.5" y="88.5" transform="rotate(-90 165.5 88.5)">CHIP_EN</text>
<text x="169" y="84.4" transform="rotate(-90 169 84.4)">GPIO3</text>
<text x="178.2" y="88.1">MTMS</text>
<text x="188.6" y="86.7">9</text>
<text x="292.5" y="85.1" transform="rotate(-90 292.5 85.1)">14</text>
<text x="296" y="85.1" transform="rotate(-90 296 85.1)">13</text>
<text x="299.5" y="85.1" transform="rotate(-90 299.5 85.1)">12</text>
<text x="67" y="92">3</text>
<text x="117.5" y="93.7">30</text>
<text x="123" y="94.8">XTAL_P</text>
<text x="154.9" y="94.5" transform="rotate(-90 154.9 94.5)">XTAL_32K_P</text>
<text x="158.4" y="94.9" transform="rotate(-90 158.4 94.9)">XTAL_32K_N</text>
<text x="179.3" y="91.6">MTDI</text>
<text x="188.6" y="90.2">10</text>
<text x="271.2" y="93.7">1</text>
<text x="274.7" y="95.5">SDO/SA0</text>
<text x="293.5" y="93.4" transform="rotate(-90 293.5 93.4)">SDA</text>
<text x="297" y="92.7" transform="rotate(-90 297 92.7)">SCL</text>
<text x="301.3" y="91" transform="rotate(-90 301.3 91)">CS</text>
<text x="309.8" y="95.5">NC</text>
<text x="315.9" y="93.7">11</text>
<text x="50.9" y="99">1</text>
<text x="117.5" y="100.8">28</text>
<text x="117.5" y="97.3">29</text>
<text x="123" y="101.8">U0TXD</text>
<text x="123" y="98.3">XTAL_N</text>
<text x="178.6" y="98.7">MTCK</text>
<text x="188.6" y="97.3">12</text>
<text x="188.6" y="100.8">13</text>
<text x="271.2" y="97.3">2</text>
<text x="271.2" y="100.8">3</text>
<text x="274.7" y="99">SDX</text>
<text x="309.8" y="99">NC</text>
<text x="315.9" y="100.8">9</text>
<text x="315.9" y="97.3">10</text>
<text x="117.5" y="107.8">26</text>
<text x="117.5" y="104.3">27</text>
<text x="123" y="105.4">U0RXD</text>
<text x="177.5" y="105.7">GPIO8</text>
<text x="178.1" y="102.2">MTDO</text>
<text x="188.6" y="104.3">14</text>
<text x="188.6" y="107.8">15</text>
<text x="271.2" y="104.3">4</text>
<text x="274.7" y="102.6">SCX</text>
<text x="274.7" y="106.1">INT1</text>
<text x="306.8" y="102.6">INT2</text>
<text x="117.5" y="111.4">25</text>
<text x="123" y="112.4">GPIO18</text>
<text x="123" y="108.9">GPIO19</text>
<text x="175.4" y="112.8">GPIO10</text>
<text x="177.5" y="109.3">GPIO9</text>
<text x="188.6" y="111.4">16</text>
<text x="144.3" y="124.5" transform="rotate(-90 144.3 124.5)">SPIQ</text>
<text x="147.8" y="124.5" transform="rotate(-90 147.8 124.5)">SPID</text>
<text x="151.3" y="124.5" transform="rotate(-90 151.3 124.5)">SPICLK</text>
<text x="154.9" y="124.5" transform="rotate(-90 154.9 124.5)">SPICS0</text>
<text x="158.4" y="124.5" transform="rotate(-90 158.4 124.5)">SPIWP</text>
<text x="161.9" y="124.5" transform="rotate(-90 161.9 124.5)">SPIHD</text>
<text x="142.5" y="130" transform="rotate(-90 142.5 130)">24</text>
<text x="146" y="130" transform="rotate(-90 146 130)">23</text>
<text x="149.6" y="130" transform="rotate(-90 149.6 130)">22</text>
<text x="153.1" y="130" transform="rotate(-90 153.1 130)">21</text>
<text x="156.6" y="130" transform="rotate(-90 156.6 130)">20</text>
<text x="160.2" y="130" transform="rotate(-90 160.2 130)">19</text>
<text x="33.7" y="197.8">1</text>
<text x="37.2" y="196">1</text>
<text x="33.7" y="201.3">2</text>
<text x="37.2" y="199.6">2</text>
<text x="258.7" y="203.1">3</text>
<text x="286.1" y="203.1">2</text>
<text x="336.3" y="203.1">3</text>
<text x="363.7" y="203.1">2</text>
<text x="263.9" y="204.5">VIN</text>
<text x="274" y="204.5">VOUT</text>
<text x="274" y="208">VOUT</text>
<text x="286.1" y="206.6">4</text>
<text x="341.5" y="204.5">VIN</text>
<text x="351.6" y="204.5">VOUT</text>
<text x="351.6" y="208">VOUT</text>
<text x="363.7" y="206.6">4</text>
<text x="163.2" y="211.9">A1</text>
<text x="168.9" y="213.7">GND</text>
<text x="190.7" y="213.7">GND</text>
<text x="199.5" y="211.9">B12</text>
<text x="163.2" y="219">A4</text>
<text x="168.9" y="220.7">VBUS</text>
<text x="189.2" y="220.7">VBUS</text>
<text x="199.5" y="219">B9</text>
<text x="163.2" y="226">A6</text>
<text x="163.2" y="222.5">A5</text>
<text x="168.9" y="227.8">DP1</text>
<text x="168.9" y="224.3">CC1</text>
<text x="189.3" y="224.3">SUB2</text>
<text x="191.2" y="227.8">DN2</text>
<text x="199.5" y="222.5">B8</text>
<text x="199.5" y="226">B7</text>
<text x="163.2" y="233.1">A8</text>
<text x="163.2" y="229.6">A7</text>
<text x="168.9" y="231.3">DN1</text>
<text x="191.6" y="231.3">DP2</text>
<text x="199.5" y="229.6">B6</text>
<text x="199.5" y="233.1">B5</text>
<text x="163.2" y="236.6">A9</text>
<text x="168.9" y="238.4">VBUS</text>
<text x="168.9" y="234.8">SUB1</text>
<text x="189.2" y="238.4">VBUS</text>
<text x="191.6" y="234.8">CC2</text>
<text x="199.5" y="236.6">B4</text>
<text x="37.2" y="245.4">1</text>
<text x="161.2" y="243.7">A12</text>
<text x="168.9" y="245.4">GND</text>
<text x="190.7" y="245.4">GND</text>
<text x="199.5" y="243.7">B1</text>
<text x="33.7" y="247.2">1</text>
<text x="33.7" y="250.7">2</text>
<text x="37.2" y="249">2</text>
<text x="179.6" y="249.8" transform="rotate(-90 179.6 249.8)">EP</text>
<text x="183.1" y="249.8" transform="rotate(-90 183.1 249.8)">EP</text>
<text x="186.6" y="249.8" transform="rotate(-90 186.6 249.8)">EP</text>
<text x="190.1" y="249.8" transform="rotate(-90 190.1 249.8)">EP</text>
<text x="177.8" y="253.3" transform="rotate(-90 177.8 253.3)">1</text>
<text x="181.3" y="253.3" transform="rotate(-90 181.3 253.3)">2</text>
<text x="184.9" y="253.3" transform="rotate(-90 184.9 253.3)">3</text>
<text x="188.4" y="253.3" transform="rotate(-90 188.4 253.3)">4</text>
</g>
<g font-size="3.2" fill="#f00">
<text x="146" y="72.7" transform="rotate(-90 146 72.7)">2</text>
<text x="149.6" y="72.7" transform="rotate(-90 149.6 72.7)">3</text>
<text x="117.5" y="86.7">32</text>
<text x="123" y="87.7">VDDA</text>
<text x="147.8" y="87.2" transform="rotate(-90 147.8 87.2)">VDD3P3</text>
<text x="151.3" y="87.2" transform="rotate(-90 151.3 87.2)">VDD3P3</text>
<text x="117.5" y="90.2">31</text>
<text x="123" y="91.3">VDDA</text>
<text x="166.3" y="95.1">VDD3P3_RTC</text>
<text x="188.6" y="93.7">11</text>
<text x="307.6" y="105.7">VDD</text>
<text x="315.6" y="104.3">8</text>
<text x="293.9" y="112.4" transform="rotate(-90 293.9 112.4)">VDDIO</text>
<text x="292.5" y="115.3" transform="rotate(-90 292.5 115.3)">5</text>
<text x="165.5" y="124.5" transform="rotate(-90 165.5 124.5)">VDD_SPI</text>
<text x="169" y="124.5" transform="rotate(-90 169 124.5)">VDD3P3_CPU</text>
<text x="163.7" y="130" transform="rotate(-90 163.7 130)">18</text>
<text x="167.2" y="130" transform="rotate(-90 167.2 130)">17</text>
</g>
<g font-size="3.2">
<text x="50.9" y="92">4</text>
<text x="67" y="99">2</text>
<text x="297.4" y="112.4" transform="rotate(-90 297.4 112.4)">GND</text>
<text x="300.9" y="112.4" transform="rotate(-90 300.9 112.4)">GND</text>
<text x="296" y="115.3" transform="rotate(-90 296 115.3)">6</text>
<text x="299.5" y="115.3" transform="rotate(-90 299.5 115.3)">7</text>
<text x="93.7" y="191.8">1</text>
<text x="93.7" y="196">2</text>
<text x="93.7" y="199.6">3</text>
<text x="93.7" y="203.1">4</text>
<text x="273" y="218.2" transform="rotate(-90 273 218.2)">1</text>
<text x="350.7" y="218.2" transform="rotate(-90 350.7 218.2)">1</text>
<text x="99" y="264.1">1</text>
<text x="99" y="268.4">2</text>
<text x="99" y="271.9">3</text>
<text x="99" y="275.4">4</text>
</g>
</svg>
